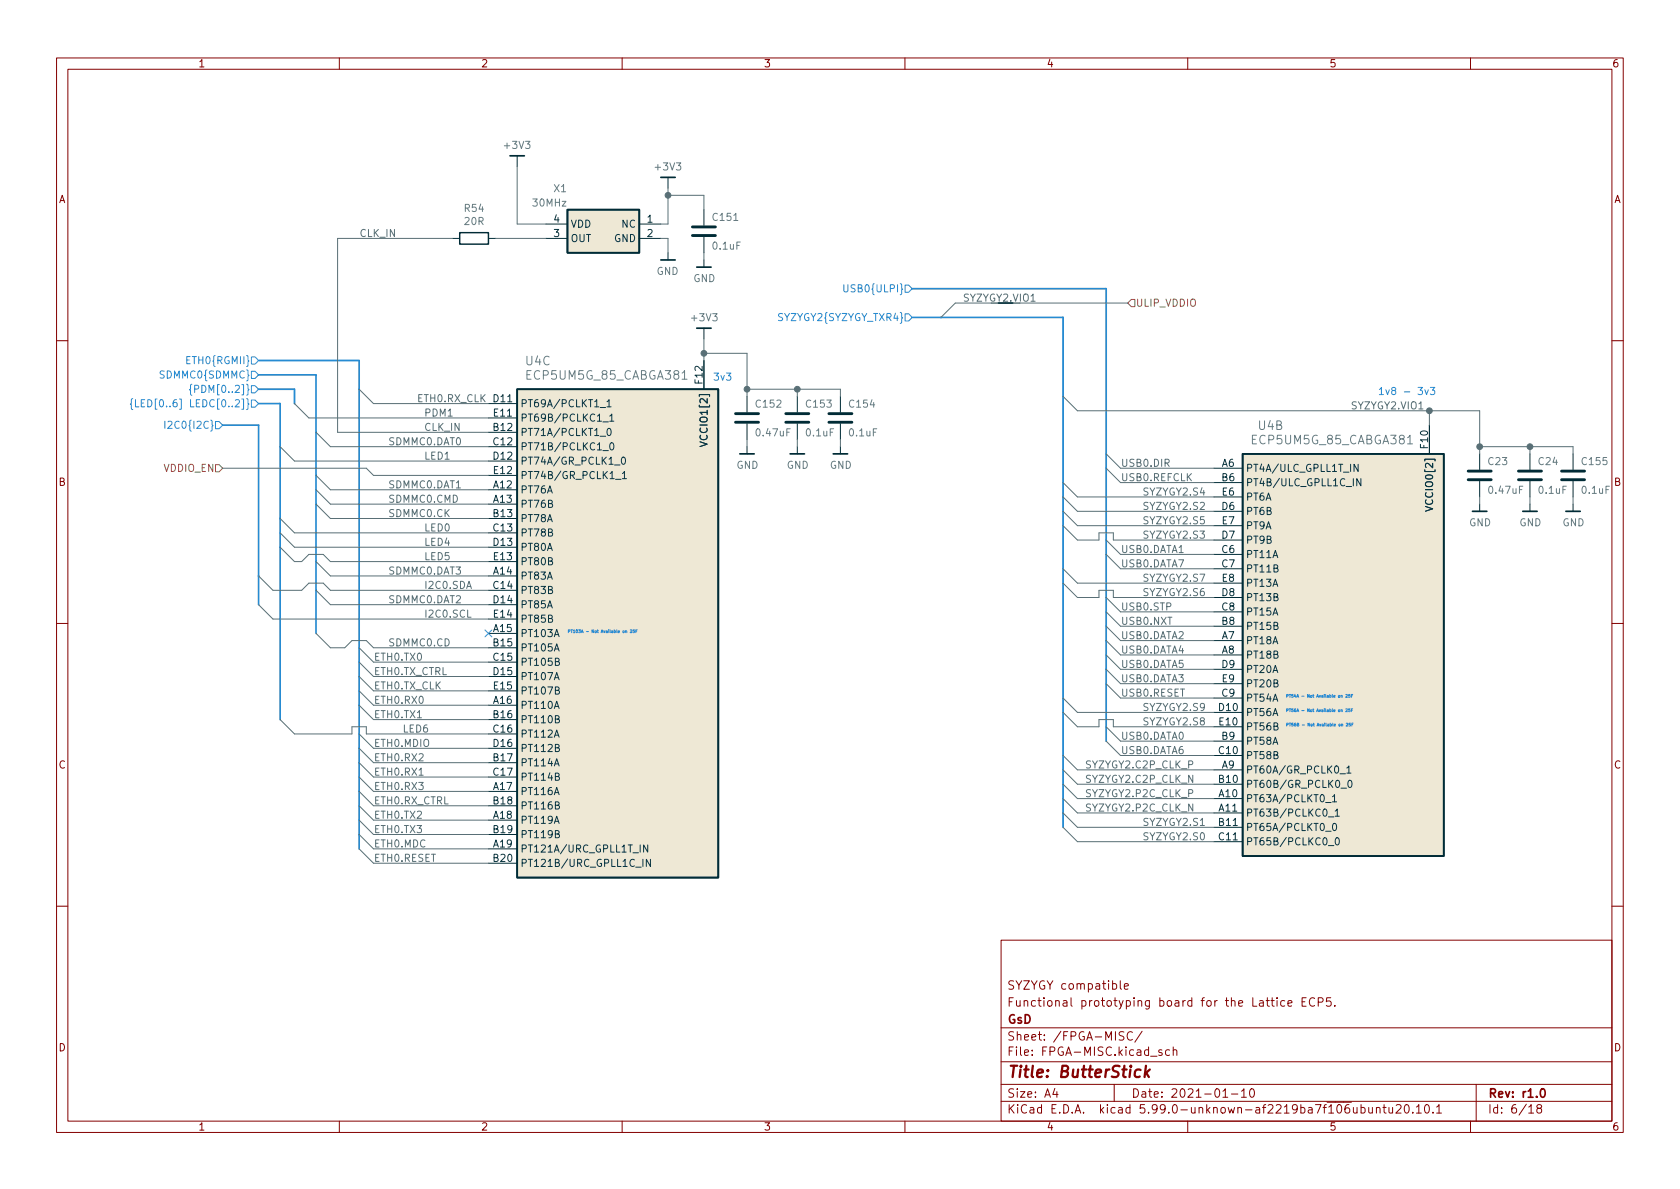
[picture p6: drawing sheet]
<svg xmlns="http://www.w3.org/2000/svg" width="297mm" height="210mm" viewBox="0 0 297 210" stroke-linecap="round" stroke-linejoin="round" font-family="sans-serif">
<g fill="none" stroke="#840000" stroke-width=".18">
<path d="M10 10.2h277v190.1h-277zM12 12.2h273v186.1h-273zM60 10.2v2M110 10.2v2M160 10.2v2M210 10.2v2M260 10.2v2M10 60.2h2M285 60.2h2M10 110.2h2M285 110.2h2M10 160.2h2"/>
<path d="M177 166.3h108v32h-108zM198.1 173.4v1.3l.2 .2M198.8 174.4l.7-.1-.1-.3-.4-.1-.2 .2 .1 .8h.5M224.7 176.9h.6M224.9 176.4v1.3l.4 .2M225.8 176.4v.2M225.8 176.9v1M227.1 177l-.4-.1-.3 .3v.4l.2 .3h.5M227.7 177.4l.7-.1v-.3l-.5-.1-.2 .2 .1 .8h.6M230.2 177.1h.5M230.9 176.4h-.7v1.5h.7M232.4 176.6a.6 .6 0 0 0-.7 0 .6 .6 0 0 0-.2 .7 .56 .56 0 0 0 .3 .6 .56 .56 0 0 0 .6-.1"/>
<path d="M233.1 177.2l.7-.1 .1-.2v-.3l-.3-.2h-.5v1.5M235.3 176.4h-.7l-.1 .7 .2-.1 .5 .1 .2 .2-.1 .5-.2 .1-.6-.1M236 177.8v.1M285 160.2h2M60 198.3v2M110 198.3v2M160 198.3v2M177 194.8h108M177 191.8h108M177 187.8h108M177 181.8h108M186.5 192.5l-.4 1h1"/>
<path d="M186.9 193v1M197 191.8v3M198.7 182.5l-.6-.1-.2 .2v.4l.7 .3 .1 .3-.3 .3h-.5M200.2 182.6a.6 .6 0 0 0-.7 0 .6 .6 0 0 0-.2 .7 .56 .56 0 0 0 .3 .6 .56 .56 0 0 0 .6-.1M201.9 182.4l-1.3 1.9M205.4 185.7l-.3-.1-.2 .2v.3l.5 .1v.4h-.5M206.8 185.7l-.4-.1-.3 .3v.4l.1 .3h.6M207.4 185.8l.2-.2 .4 .1 .1 .9M207.4 185.1v1.5M210 198.3v2M216.2 194h.9M217.7 193.5h1.2"/>
<path d="M219.5 193l.4-.5v1.5M219.5 194h.9M221.1 192.6l.2-.1a.81 .81 0 0 1 .6 .7 .81 .81 0 0 1-.3 .8h-.2a.81 .81 0 0 1-.5-.6 .81 .81 0 0 1 .2-.8zM242 195.8l.1 1h.3l.2-.1M242.6 195.8v1M243.4 196l.2-.2 .3 .1 .1 .9M243.4 195.8v1M244.5 195.8h.6M244.7 195.3v1.3l.4 .2M245.6 195.8v1h.4l.2-.1M246.2 195.8v1M246.9 195.5l.5-.2 .2 .2 .1 .3-.9 1h.9"/>
<path d="M248.5 195.4l.1-.1a.81 .81 0 0 1 .6 .7 .81 .81 0 0 1-.3 .8h-.1a.81 .81 0 0 1-.6-.6 .81 .81 0 0 1 .3-.8zM249.8 196.7v.1M250.4 195.8l.5-.5v1.5M250.4 196.8h.9M252 195.5l.2-.2a.81 .81 0 0 1 .6 .7 .81 .81 0 0 1-.3 .8h-.1a.81 .81 0 0 1-.4-1.3zM253.4 196.7v.1M254 195.8l.4-.5v1.5M254 196.8h.9M260 198.3v2M261 191.8v6.5M270.3 195.8l.4-.5v1.5M270.3 196.8h.9"/>
<path d="M272 196l-.3-.3 .1-.2 .2-.2 .4 .1 .2 .2-.1 .2-.6 .2-.2 .3 .1 .4 .2 .1h.3l.3-.3-.1-.4-.2-.1"/>
</g>
<path d="M272.6 192.6l.1-.1a.81 .81 0 0 1 .6 .7 .81 .81 0 0 1-.3 .8h-.2a.82 .82 0 0 1-.5-.6 .82 .82 0 0 1 .3-.8z" fill="none" stroke="#840000" stroke-width=".3"/>
<path d="M201.7 189.2a.66 .66 0 0 0-1 .3l-.1 .6 .2 .3 .1 .1 .6-.1M202.6 188.5l-.2 2M202.7 189.7l.4 .8M203.3 189.1l-.9 .8" fill="none" stroke="#840000" stroke-width=".4"/>
<g fill="none" stroke="#002b36" stroke-width=".18">
<path d="M91.4 27.6v1.9M96.5 39.6h3.8M113 39.6h3.8M118.1 31.4v1.9M124.5 37.1v2.8M80 42.2h1.3M86.4 42.2h1.2M96.5 42.2h3.8M113 42.2h3.8M118.1 44.7v1.3M124.5 41.9v2.8M124.5 46v1.2"/>
<path d="M124.5 58v1.9M86.4 76.4h5M86.4 79h5M86.4 71.4h5M86.4 73.9h5M124.5 63.7v5.1M132.1 70.1v2.8M132.1 74.9v2.8M132.1 79v1.3M141 70.1v2.8M141 74.9v2.8M141 79v1.3"/>
<path d="M148.6 70.1v2.8M148.6 74.9v2.8M148.6 79v1.3M252.7 75.2v5.1M86.4 86.6h5M86.4 89.1h5M86.4 91.7h5M86.4 94.2h5M86.4 81.5h5M86.4 96.8h5M86.4 84.1h5M86.4 99.3h5"/>
<path d="M214.6 82.8h5.1M214.6 85.3h5.1M214.6 98h5.1M214.6 90.4h5.1M214.6 95.5h5.1M214.6 87.9h5.1M214.6 93h5.1M261.6 80.3v2.8M261.6 85.1v2.8M261.6 89.1v1.3M270.5 80.3v2.8M270.5 85.1v2.8"/>
<path d="M270.5 89.1v1.3M278.1 80.3v2.8M278.1 85.1v2.8M278.1 89.1v1.3M86.4 101.8h5M86.4 112h5M86.4 114.5h5M86.4 104.4h5M86.4 117.1h5M86.4 106.9h5M86.4 119.6h5M86.4 109.5h5"/>
<path d="M214.6 113.3h5.1M214.6 115.8h5.1M214.6 110.7h5.1M214.6 100.6h5.1M214.6 108.2h5.1M214.6 105.7h5.1M214.6 118.4h5.1M214.6 103.1h5.1M86.4 124.7h5M86.4 139.9h5M86.4 127.2h5M86.4 134.9h5"/>
<path d="M86.4 129.8h5M86.4 137.4h5M86.4 132.3h5M86.4 122.2h5M214.6 136.1h5.1M214.6 138.7h5.1M214.6 131.1h5.1M214.6 133.6h5.1M214.6 123.4h5.1M214.6 126h5.1M214.6 128.5h5.1M214.6 120.9h5.1"/>
<path d="M86.4 145h5M86.4 150.1h5M86.4 142.5h5M86.4 147.6h5M86.4 152.6h5M214.6 141.2h5.1M214.6 143.8h5.1M214.6 146.3h5.1M214.6 148.8h5.1"/>
</g>
<g fill="none" stroke="#002b36" stroke-width=".3">
<path d="M90.2 27.6h2.5M100.3 37.1h12.7v7.6h-12.7zM116.8 31.4h2.6M116.8 46h2.6M123.2 47.2h2.5M123.2 58h2.5M91.4 68.8h35.6v86.4h-35.6zM130.8 80.3h2.5M139.7 80.3h2.5M147.3 80.3h2.6M219.7 80.3h35.6v71.1h-35.6zM260.3 90.4h2.6"/>
<path d="M269.2 90.4h2.6M276.9 90.4h2.5"/>
</g>
<g fill="none" stroke="#002b36" stroke-width=".51">
<path d="M122.4 41.7h4.1M122.4 40.1h4.1M130 74.7h4.1M130 73.1h4.1M138.9 74.7h4.1M138.9 73.1h4.1M146.6 74.7h4M146.6 73.1h4M259.6 84.8h4.1M259.6 83.3h4.1M268.5 84.8h4M268.5 83.3h4"/>
<path d="M276.1 84.8h4.1M276.1 83.3h4.1"/>
</g>
<g fill="#eee8d5" stroke="#eee8d5" stroke-width=".18">
<path d="M100.3 37.1h12.7v7.6h-12.7z"/>
<path d="M219.7 80.3h35.6v71.1h-35.6z"/>
<path d="M91.4 68.8h35.6v86.4h-35.6z"/>
</g>
<g fill="none" stroke="#073642" stroke-width=".18">
<path d="M106.1 77.1h1M106.1 72.1h1M106.6 79.7h1M106.6 74.6h1M107.3 71l.4-.3v1.2M107.3 71.9h.8M107.4 75.9l.2-.1a.68 .68 0 0 1 .5 .6 .68 .68 0 0 1-.5 .6l-.2-.1-.1-.4zM107.8 73.6l.4-.4v1.3M107.8 74.5h.7M107.9 78.4l.2-.1a.68 .68 0 0 1 .5 .6 .68 .68 0 0 1-.5 .7l-.2-.2-.1-.3zM123.8 78.1l1.2 .4-1.2 .5M108.7 82.2h.9"/>
<path d="M108.8 84.8h1M110 81l.2-.2a.68 .68 0 0 1 .4 .7 .68 .68 0 0 1-.4 .6l-.2-.1-.1-.4zM110 83.7l.4-.3v1.2M110 84.6h.8M240.1 82.1v1.3l-.7-1.3v1.3M240.6 84.6v1.3l-.7-1.3v1.3M252 89.6l1.3 .4-1.3 .4M98.2 117l.5-.1 .2-.1-.1-.3-.6-.1v1.3h.5l.2-.2v-.3l-.3-.2M98.2 127.2l.5-.1 .2-.2-.1-.2-.6-.1v1.2h.5l.2-.1v-.3l-.3-.2M98.2 137.3h.5l.2-.2-.1-.3-.6-.1v1.3h.5l.2-.1v-.3l-.3-.3M98.2 132.2h.5l.2-.2-.1-.2-.6-.2v1.3h.5l.2-.1v-.3l-.3-.3M98.2 122.1l.5-.1 .2-.2-.1-.2-.6-.1v1.2h.5l.2-.1v-.3l-.3-.2"/>
<path d="M236.9 136.8h1M237.1 139.4h1M238.1 135.8l.4-.4v1.3M238.1 136.7h.8M238.4 138.1l.2-.1a.68 .68 0 0 1 .5 .6 .68 .68 0 0 1-.5 .7l-.2-.2-.1-.3zM98.2 142.4l.5-.1 .2-.1-.1-.3-.6-.1v1.3h.5l.2-.2v-.3l-.3-.2M98.2 147.5l.5-.1 .2-.2-.1-.2-.6-.1v1.2h.5l.2-.1v-.3l-.3-.2M113.7 152v1.2M114.5 149.4v1.3l-.7-1.3v1.3M115 152v1.2l-.7-1.2v1.2M234.4 141.9h1M234.4 147h1"/>
<path d="M234.9 144.5h.9M234.9 149.5h.9M235.6 140.9l.4-.4v1.3M235.6 141.8h.7M235.7 145.7l.2-.1a.68 .68 0 0 1 .4 .6 .68 .68 0 0 1-.4 .7l-.2-.1-.1-.4zM236.1 143.4l.3-.3v1.2M236.1 144.3h.7M236.2 148.3l.2-.2a.68 .68 0 0 1 .4 .7 .68 .68 0 0 1-.4 .6l-.2-.1-.1-.4z"/>
</g>
<path d="M120.6 67.1h.9M248.9 78.5h.8" fill="none" stroke="#657b83" stroke-width=".18"/>
<path d="M81.3 41.1h5.1v2.1h-5.1z" fill="none" stroke="#002b36" stroke-width=".25"/>
<path d="M200 53h.7v1.2h-.7l-.6-.6zM38.1 82.2h.6l.7 .6-.7 .6h-.6z" fill="none" stroke="#859900" stroke-width=".18"/>
<g fill="none" stroke="#268bd2" stroke-width=".18">
<path d="M149.2 50.4v1l.2 .2h.4l.1-.2v-1M160 50.4h.7l.6 .6-.6 .7h-.7zM160 55.5h.7l.6 .6-.6 .7h-.7zM23.5 70.5l-.3 .2v.6l-.2 .2 .2 .1v.6l.3 .2M24 70.7v1.2h.6M25 71.3h.4M25.6 70.7h-.6v1.2h.6M29.2 74.5v1.3M29.7 74.6l.5-.1 .2 .3-.8 1h.8M33.9 68l-.2 .1v.6l-.2 .2 .2 .2v.6l.2 .2M38.1 74.5h.6l.7 .7-.7 .6h-.6zM44.4 65.7h.7l.6 .6-.6 .6h-.7z"/>
<path d="M44.4 63.1h.7l.6 .6-.6 .7h-.7zM44.4 70.7h.7l.6 .7-.6 .6h-.7zM44.4 68.2h.7l.6 .6-.6 .7h-.7zM243.9 68.9l.3-.4v1.3M243.9 69.8h.7M245 68.9l.3 .9 .3-.9M246.3 69.1l-.2-.3v-.2l.2-.1 .4 .1 .1 .1-.1 .2-.5 .2-.1 .2v.4l.2 .1h.2l.3-.3v-.2l-.3-.2M248.3 69.3h1M250.7 68.5h.8l-.4 .5 .3 .1v.6l-.1 .1-.6-.1M251.9 68.9l.3 .9 .3-.9M252.9 68.5h.8l-.4 .5 .3 .1v.6l-.2 .1-.5-.1M85.8 111.4l1.2 1.2"/>
<path d="M87 111.4l-1.2 1.2M110.1 111.6h.3l-.1 .3-.2-.1zM110.6 111.6h.2v.3M110.6 111.5v.4M111.4 111.4h.2l.1 .1-.3 .4h.3M112.2 111.4h-.3v.2h.3v.2h-.3M112.4 111.6h.2M112.7 111.4h-.3v.5M236.7 128.1h.3l-.1 .3-.2-.1zM237.1 123h.2v.3M237.1 125.6l.2-.1v.4M237.1 123v.3"/>
<path d="M237.1 125.5v.4M237.2 128.1h.2v.3M237.2 128.1v.3M237.9 122.9l.2-.1 .1 .1-.3 .4h.3M237.9 125.4l.2-.1 .1 .2-.3 .4h.3M238 127.9h.2l.1 .1-.3 .4h.3M238.7 122.8h-.2l-.1 .2h.3v.3h-.3M238.7 125.3h-.2l-.1 .3h.3v.2h-.3M238.8 127.9h-.3v.2h.2l.1 .2h-.3M238.9 123h.2M238.9 125.6h.2M239 128.1h.2"/>
<path d="M239.2 122.8h-.3v.5M239.2 125.3h-.3v.6M239.2 127.9h-.2v.5"/>
</g>
<g fill="none" stroke="#586e75" stroke-width=".18">
<path d="M91.4 29.5v10.1h5.1M118.1 34.5h6.4v2.6M118.1 33.3v6.3h-1.3M80 42.2h-20.3v34.2h26.7M87.6 42.2h8.9M116.8 42.2h1.3v2.5M124.5 44.7v1.3M124.5 59.9v3.8M175.3 53.6h-6.4l-2.5 2.5M180.3 53.6h19.1M49.5 79l2.6 2.5h34.3M52.1 71.4l2.5 2.5h31.8"/>
<path d="M55.9 76.4l2.5 2.6h28M63.5 68.8l2.5 2.6h20.4M124.5 62.5h7.6v7.6M132.1 68.8h16.5v1.3M132.1 77.7v1.3M141 68.8v1.3M141 77.7v1.3M148.6 77.7v1.3M188 70.1l2.5 2.5h71.1v7.7M252.7 72.6v2.6M261.6 79h16.5v1.3M270.5 79v1.3"/>
<path d="M39.4 82.8h25.4l1.2 1.3h20.4M49.5 96.8l2.6 2.5h1.2l1.3-1.3h2.5l1.3 1.3h28M49.5 94.2l2.6 2.6h34.3M49.5 91.7l2.6 2.5h34.3M55.9 84.1l2.5 2.5h28M55.9 99.3l2.5 2.5h28M55.9 89.1l2.5 2.6h28M55.9 86.6l2.5 2.5h28M188 87.9l2.5 2.5h24.1M188 93l2.5 2.5h3.8v-1.3h2.5v1.3h17.8M188 90.4l2.5 2.6h24.1M188 85.3l2.5 2.6h24.1"/>
<path d="M195.6 95.5l2.5 2.5h16.5M195.6 98l2.5 2.6h16.5M195.6 82.8l2.5 2.5h16.5M195.6 80.3l2.5 2.5h16.5M261.6 87.9v1.2M270.5 87.9v1.2M278.1 87.9v1.2M45.7 101.8l2.6 2.6h5l1.3-1.3h2.5l1.3 1.3h28M45.7 106.9l2.6 2.6h38.1M55.9 112l2.5 2.5h2.6l1.2-1.2h2.6l1.2 1.2h20.4M55.9 104.4l2.5 2.5h28M63.5 114.5l2.5 2.6h20.4"/>
<path d="M63.5 117.1l2.5 2.5h20.4M63.5 119.6l2.5 2.6h20.4M82.7 107.9v1.2h.6M188 100.6l2.5 2.5h24.1M188 103.1l2.5 2.6h3.8v-1.3h2.5v1.3h17.8M195.6 110.7l2.5 2.6h16.5M195.6 118.4l2.5 2.5h16.5M195.6 105.7l2.5 2.5h16.5M195.6 115.8l2.5 2.6h16.5M195.6 113.3l2.5 2.5h16.5M195.6 108.2l2.5 2.5h16.5M49.5 127.2l2.6 2.6h10.1v-1.3h2.6v1.3h21.6"/>
<path d="M63.5 137.4l2.5 2.5h20.4M63.5 122.2l2.5 2.5h20.4M63.5 139.9l2.5 2.6h20.4M63.5 134.9l2.5 2.5h20.4M63.5 124.7l2.5 2.5h20.4M63.5 129.8l2.5 2.5h20.4M63.5 132.3l2.5 2.6h20.4M74.1 137.1h.7M188 126l2.5 2.5h3.8v-1.3h2.5v1.3h17.8M188 123.4l2.5 2.6h24.1M188 133.6l2.5 2.5h24.1M188 136.1l2.5 2.6h24.1"/>
<path d="M188 138.7l2.5 2.5h24.1M195.6 128.5l2.5 2.6h16.5M195.6 131.1l2.5 2.5h16.5M195.6 120.9l2.5 2.5h16.5M63.5 142.5l2.5 2.5h20.4M63.5 145l2.5 2.6h20.4M63.5 147.6l2.5 2.5h20.4M63.5 150.1l2.5 2.5h20.4M188 141.2l2.5 2.6h24.1M188 143.8l2.5 2.5h24.1M188 146.3l2.5 2.5h24.1"/>
</g>
<path d="M161.3 51h34.3v80.1M161.3 56.1h26.7v90.2M39.4 75.2h6.3v31.7M45.7 63.7h17.8v86.4M45.7 68.8h6.4v2.6M45.7 66.3h10.2v45.7M45.7 71.4h3.8v55.8" fill="none" stroke="#268bd2" stroke-width=".3"/>
<g fill="#586e75" stroke="#586e75" stroke-width=".18">
<circle cx="132.1" cy="68.8" r=".51"/>
<circle cx="141" cy="68.8" r=".51"/>
<circle cx="261.6" cy="79" r=".51"/>
<circle cx="252.7" cy="72.6" r=".51"/>
<circle cx="270.5" cy="79" r=".51"/>
<circle cx="118.1" cy="34.5" r=".51"/>
<circle cx="124.5" cy="62.5" r=".51"/>
</g>
<text font-size="2.8" fill="#840000" x="178" y="190.6">Title: ButterStick</text>
<g font-size="2.1" fill="#657b83">
<text x="93" y="64.6">U4C</text>
<text x="93.4" y="67.1">ECP5UM5G_85_CABGA381</text>
<text x="222.5" y="76">U4B</text>
<text x="221.7" y="78.6">ECP5UM5G_85_CABGA381</text>
</g>
<g font-size="2.1" fill="#840000">
<text x="178" y="178">Functional prototyping board for the Lattice ECP5.</text>
<text x="178" y="175">SYZYGY compatible</text>
<text x="178" y="184">Sheet: /FPGA-MISC/</text>
<text x="178" y="181">GsD</text>
<text x="178" y="186.7">File: FPGA-MISC.kicad_sch</text>
<text x="178" y="196.9">KiCad E.D.A. kicad 5.99.0-unknown-af2219ba7f~106~ubuntu20.10.1</text>
<text x="178" y="194.1">Size: A4</text>
<text x="200" y="194.1">Date: 2021-01-10</text>
<text x="263" y="194.1">Rev: r1.0</text>
<text x="263" y="196.9">Id: 6/18</text>
</g>
<g font-size="1.8" fill="#840000">
<text x="35" y="11.9">1</text>
<text x="85" y="11.9">2</text>
<text x="135" y="11.9">3</text>
<text x="185" y="11.9">4</text>
<text x="235" y="11.9">5</text>
<text x="285" y="11.9">6</text>
<text x="10.3" y="35.9">A</text>
<text x="285.3" y="35.9">A</text>
<text x="10.3" y="85.9">B</text>
<text x="285.3" y="85.9">B</text>
<text x="10.3" y="135.9">C</text>
<text x="285.3" y="135.9">C</text>
<text x="10.3" y="185.9">D</text>
<text x="285.3" y="185.9">D</text>
<text x="35" y="199.9">1</text>
<text x="85" y="199.9">2</text>
<text x="135" y="199.9">3</text>
<text x="185" y="199.9">4</text>
<text x="235" y="199.9">5</text>
<text x="285" y="199.9">6</text>
</g>
<g font-size="1.8" fill="#657b83">
<text x="89.3" y="26.3">+3V3</text>
<text x="98" y="34">X1</text>
<text x="116" y="30.1">+3V3</text>
<text x="82.2" y="37.5">R54</text>
<text x="82.2" y="39.8">20R</text>
<text x="94.3" y="36.5">30MHz</text>
<text x="126.1" y="39.1">C151</text>
<text x="126.1" y="44.1">0.1uF</text>
<text x="116.1" y="48.6">GND</text>
<text x="122.6" y="49.9">GND</text>
<text x="122.4" y="56.8">+3V3</text>
<text x="133.8" y="72.1">C152</text>
<text x="133.9" y="77.2">0.47uF</text>
<text x="142.6" y="77.2">0.1uF</text>
<text x="142.7" y="72.1">C153</text>
<text x="150.3" y="77.2">0.1uF</text>
<text x="150.3" y="72.1">C154</text>
<text x="130.2" y="82.9">GND</text>
<text x="139.1" y="82.9">GND</text>
<text x="146.7" y="82.9">GND</text>
<text x="263.2" y="82.2">C23</text>
<text x="272.1" y="82.2">C24</text>
<text x="279.8" y="82.2">C155</text>
<text x="263.4" y="87.3">0.47uF</text>
<text x="272.2" y="87.3">0.1uF</text>
<text x="279.8" y="87.3">0.1uF</text>
<text x="259.7" y="93.1">GND</text>
<text x="268.6" y="93.1">GND</text>
<text x="276.2" y="93.1">GND</text>
</g>
<g font-size="1.8" fill="#586e75">
<text x="63.5" y="41.9">CLK_IN</text>
<text x="170.2" y="53.3">SYZYGY2.VIO1</text>
<text x="73.7" y="71.1">ETH0.RX_CLK</text>
<text x="74.9" y="73.6">PDM1</text>
<text x="74.9" y="76.2">CLK_IN</text>
<text x="238.8" y="72.4">SYZYGY2.VIO1</text>
<text x="68.6" y="78.7">SDMMC0.DAT0</text>
<text x="74.9" y="81.3">LED1</text>
<text x="198.1" y="82.5">USB0.DIR</text>
<text x="68.6" y="88.9">SDMMC0.CMD</text>
<text x="68.6" y="86.3">SDMMC0.DAT1</text>
<text x="198.1" y="85.1">USB0.REFCLK</text>
<text x="201.9" y="87.6">SYZYGY2.S4</text>
<text x="68.6" y="91.4">SDMMC0.CK</text>
<text x="74.9" y="94">LED0</text>
<text x="201.9" y="90.2">SYZYGY2.S2</text>
<text x="201.9" y="92.7">SYZYGY2.S5</text>
<text x="201.9" y="95.2">SYZYGY2.S3</text>
<text x="68.6" y="101.6">SDMMC0.DAT3</text>
<text x="74.9" y="99">LED5</text>
<text x="74.9" y="96.5">LED4</text>
<text x="198.1" y="100.3">USB0.DATA7</text>
<text x="198.1" y="97.8">USB0.DATA1</text>
<text x="68.6" y="106.7">SDMMC0.DAT2</text>
<text x="74.9" y="104.1">I2C0.SDA</text>
<text x="198.1" y="107.9">USB0.STP</text>
<text x="201.9" y="102.9">SYZYGY2.S7</text>
<text x="201.9" y="105.4">SYZYGY2.S6</text>
<text x="74.9" y="109.2">I2C0.SCL</text>
<text x="198.1" y="113">USB0.DATA2</text>
<text x="198.1" y="110.5">USB0.NXT</text>
<text x="66" y="119.4">ETH0.TX_CTRL</text>
<text x="66" y="116.8">ETH0.TX0</text>
<text x="68.6" y="114.3">SDMMC0.CD</text>
<text x="198.1" y="115.6">USB0.DATA4</text>
<text x="198.1" y="118.1">USB0.DATA5</text>
<text x="66" y="124.4">ETH0.RX0</text>
<text x="66" y="121.9">ETH0.TX_CLK</text>
<text x="198.1" y="120.6">USB0.DATA3</text>
<text x="198.1" y="123.2">USB0.RESET</text>
<text x="201.9" y="125.7">SYZYGY2.S9</text>
<text x="66" y="127">ETH0.TX1</text>
<text x="71.1" y="129.5">LED6</text>
<text x="198.1" y="130.8">USB0.DATA0</text>
<text x="201.9" y="128.3">SYZYGY2.S8</text>
<text x="66" y="134.6">ETH0.RX2</text>
<text x="66" y="137.1">ETH0.RX1</text>
<text x="66" y="132.1">ETH0.MDIO</text>
<text x="191.8" y="135.9">SYZYGY2.C2P_CLK_P</text>
<text x="198.1" y="133.3">USB0.DATA6</text>
<text x="66" y="139.7">ETH0.RX3</text>
<text x="66" y="142.2">ETH0.RX_CTRL</text>
<text x="191.8" y="138.4">SYZYGY2.C2P_CLK_N</text>
<text x="191.8" y="141">SYZYGY2.P2C_CLK_P</text>
<text x="191.8" y="143.5">SYZYGY2.P2C_CLK_N</text>
<text x="66" y="149.8">ETH0.MDC</text>
<text x="66" y="144.8">ETH0.TX2</text>
<text x="66" y="147.3">ETH0.TX3</text>
<text x="201.9" y="146">SYZYGY2.S1</text>
<text x="201.9" y="148.6">SYZYGY2.S0</text>
<text x="66" y="152.4">ETH0.RESET</text>
</g>
<g font-size="1.8" fill="#073642">
<text x="97.9" y="41.9">3</text>
<text x="97.9" y="39.4">4</text>
<text x="100.8" y="40.3">VDD</text>
<text x="110" y="40.3">NC</text>
<text x="114.4" y="39.4">1</text>
<text x="114.4" y="41.9">2</text>
<text x="100.8" y="42.8">OUT</text>
<text x="108.6" y="42.8">GND</text>
<text x="87.3" y="71.1">D11</text>
<text x="124.2" y="67.8" transform="rotate(-90 124.2 67.8)">F12</text>
<text x="87.3" y="76.2">B12</text>
<text x="87.3" y="73.7">E11</text>
<text x="91.9" y="77.1">PT71A/PCLKT1_0</text>
<text x="91.9" y="72">PT69A/PCLKT1_1</text>
<text x="91.9" y="74.5">PT69B/PCLKC1_1</text>
<text x="87.3" y="78.7">C12</text>
<text x="87.3" y="81.3">D12</text>
<text x="87.3" y="83.8">E12</text>
<text x="91.9" y="79.6">PT71B/PCLKC1_0</text>
<text x="91.9" y="82.2">PT74A/GR_PCLK1_0</text>
<text x="125.1" y="78.1" transform="rotate(-90 125.1 78.1)">VCCIO1[2]</text>
<text x="216" y="82.5">A6</text>
<text x="220.2" y="83.4">PT4A/ULC_GPLL1T_IN</text>
<text x="252.5" y="79.2" transform="rotate(-90 252.5 79.2)">F10</text>
<text x="87.3" y="86.4">A12</text>
<text x="87.3" y="88.9">A13</text>
<text x="91.9" y="87.2">PT76A</text>
<text x="91.9" y="89.8">PT76B</text>
<text x="91.9" y="84.7">PT74B/GR_PCLK1_1</text>
<text x="216" y="85.1">B6</text>
<text x="216.1" y="87.6">E6</text>
<text x="220.2" y="86">PT4B/ULC_GPLL1C_IN</text>
<text x="220.2" y="88.5">PT6A</text>
<text x="253.4" y="89.5" transform="rotate(-90 253.4 89.5)">VCCIO0[2]</text>
<text x="87.3" y="91.4">B13</text>
<text x="87.3" y="94">C13</text>
<text x="91.9" y="92.3">PT78A</text>
<text x="91.9" y="94.9">PT78B</text>
<text x="216" y="90.2">D6</text>
<text x="216" y="95.2">D7</text>
<text x="216.1" y="92.7">E7</text>
<text x="220.2" y="91.1">PT6B</text>
<text x="220.2" y="93.6">PT9A</text>
<text x="87.3" y="101.6">A14</text>
<text x="87.3" y="96.5">D13</text>
<text x="87.3" y="99.1">E13</text>
<text x="91.9" y="97.4">PT80A</text>
<text x="91.9" y="99.9">PT80B</text>
<text x="216" y="97.8">C6</text>
<text x="216" y="100.3">C7</text>
<text x="220.2" y="98.7">PT11A</text>
<text x="220.2" y="101.2">PT11B</text>
<text x="220.2" y="96.1">PT9B</text>
<text x="87.3" y="104.1">C14</text>
<text x="87.3" y="106.7">D14</text>
<text x="91.9" y="102.5">PT83A</text>
<text x="91.9" y="105">PT83B</text>
<text x="91.9" y="107.6">PT85A</text>
<text x="216" y="107.9">C8</text>
<text x="216" y="105.4">D8</text>
<text x="216.1" y="102.9">E8</text>
<text x="220.2" y="106.3">PT13B</text>
<text x="220.2" y="103.8">PT13A</text>
<text x="87.3" y="111.8">A15</text>
<text x="87.3" y="109.2">E14</text>
<text x="91.9" y="112.6">PT103A</text>
<text x="91.9" y="110.1">PT85B</text>
<text x="216" y="113">A7</text>
<text x="216" y="110.5">B8</text>
<text x="220.2" y="113.9">PT18A</text>
<text x="220.2" y="111.4">PT15B</text>
<text x="220.2" y="108.8">PT15A</text>
<text x="87.3" y="114.3">B15</text>
<text x="87.3" y="116.8">C15</text>
<text x="87.3" y="119.4">D15</text>
<text x="91.9" y="115.2">PT105A</text>
<text x="91.9" y="117.7">PT105B</text>
<text x="216" y="115.6">A8</text>
<text x="216" y="118.1">D9</text>
<text x="220.2" y="116.5">PT18B</text>
<text x="220.2" y="119">PT20A</text>
<text x="87.3" y="124.5">A16</text>
<text x="87.3" y="121.9">E15</text>
<text x="91.9" y="125.3">PT110A</text>
<text x="91.9" y="120.3">PT107A</text>
<text x="91.9" y="122.8">PT107B</text>
<text x="215.5" y="125.7">D10</text>
<text x="216" y="123.2">C9</text>
<text x="216.1" y="120.6">E9</text>
<text x="220.2" y="124.1">PT54A</text>
<text x="220.2" y="121.5">PT20B</text>
<text x="87.3" y="127">B16</text>
<text x="87.3" y="129.5">C16</text>
<text x="91.9" y="127.9">PT110B</text>
<text x="91.9" y="130.4">PT112A</text>
<text x="215.6" y="128.3">E10</text>
<text x="216" y="130.8">B9</text>
<text x="220.2" y="131.7">PT58A</text>
<text x="220.2" y="126.6">PT56A</text>
<text x="220.2" y="129.2">PT56B</text>
<text x="87.3" y="134.6">B17</text>
<text x="87.3" y="137.2">C17</text>
<text x="87.3" y="132.1">D16</text>
<text x="91.9" y="135.5">PT114A</text>
<text x="91.9" y="133">PT112B</text>
<text x="215.5" y="133.3">C10</text>
<text x="216" y="135.9">A9</text>
<text x="220.2" y="136.8">PT60A/GR_PCLK0_1</text>
<text x="220.2" y="134.2">PT58B</text>
<text x="87.3" y="139.7">A17</text>
<text x="87.3" y="142.2">B18</text>
<text x="91.9" y="140.6">PT116A</text>
<text x="91.9" y="143.1">PT116B</text>
<text x="91.9" y="138">PT114B</text>
<text x="215.5" y="141">A10</text>
<text x="215.5" y="143.5">A11</text>
<text x="215.5" y="138.4">B10</text>
<text x="220.2" y="141.9">PT63A/PCLKT0_1</text>
<text x="220.2" y="139.3">PT60B/GR_PCLK0_0</text>
<text x="87.3" y="144.8">A18</text>
<text x="87.3" y="149.9">A19</text>
<text x="87.3" y="147.3">B19</text>
<text x="91.9" y="145.7">PT119A</text>
<text x="91.9" y="148.2">PT119B</text>
<text x="215.5" y="146">B11</text>
<text x="215.5" y="148.6">C11</text>
<text x="220.2" y="144.4">PT63B/PCLKC0_1</text>
<text x="220.2" y="146.9">PT65A/PCLKT0_0</text>
<text x="220.2" y="149.5">PT65B/PCLKC0_0</text>
<text x="87.3" y="152.4">B20</text>
<text x="91.9" y="150.7">PT121A/URC_GPLL1T_IN</text>
<text x="91.9" y="153.3">PT121B/URC_GPLL1C_IN</text>
</g>
<g font-size="1.8" fill="#268bd2">
<text x="149.8" y="51.7">USB0{ULPI}</text>
<text x="137.7" y="56.8">SYZYGY2{SYZYGY_TXR4}</text>
<text x="33.3" y="64.4">ETH0{RGMII}</text>
<text x="28.6" y="66.9">SDMMC0{SDMMC}</text>
<text x="34.9" y="69.5">{PDM[0..2]}</text>
<text x="126.6" y="67.3">3v3</text>
<text x="25.9" y="72">{LED[0..6] LEDC[0..2]}</text>
<text x="30.1" y="75.8">I2C0{I2C}</text>
</g>
<g font-size="1.8" fill="#859900">
<text x="200.8" y="54.2">ULIP_VDDIO</text>
<text x="29" y="83.4">VDDIO_EN</text>
</g>
<g font-size=".7" fill="#268bd2">
<text x="100.3" y="111.9">PT103A - Not Available on 25F</text>
<text x="227.3" y="123.3">PT54A - Not Available on 25F</text>
<text x="227.3" y="125.9">PT56A - Not Available on 25F</text>
<text x="227.3" y="128.4">PT56B - Not Available on 25F</text>
</g>
</svg>
